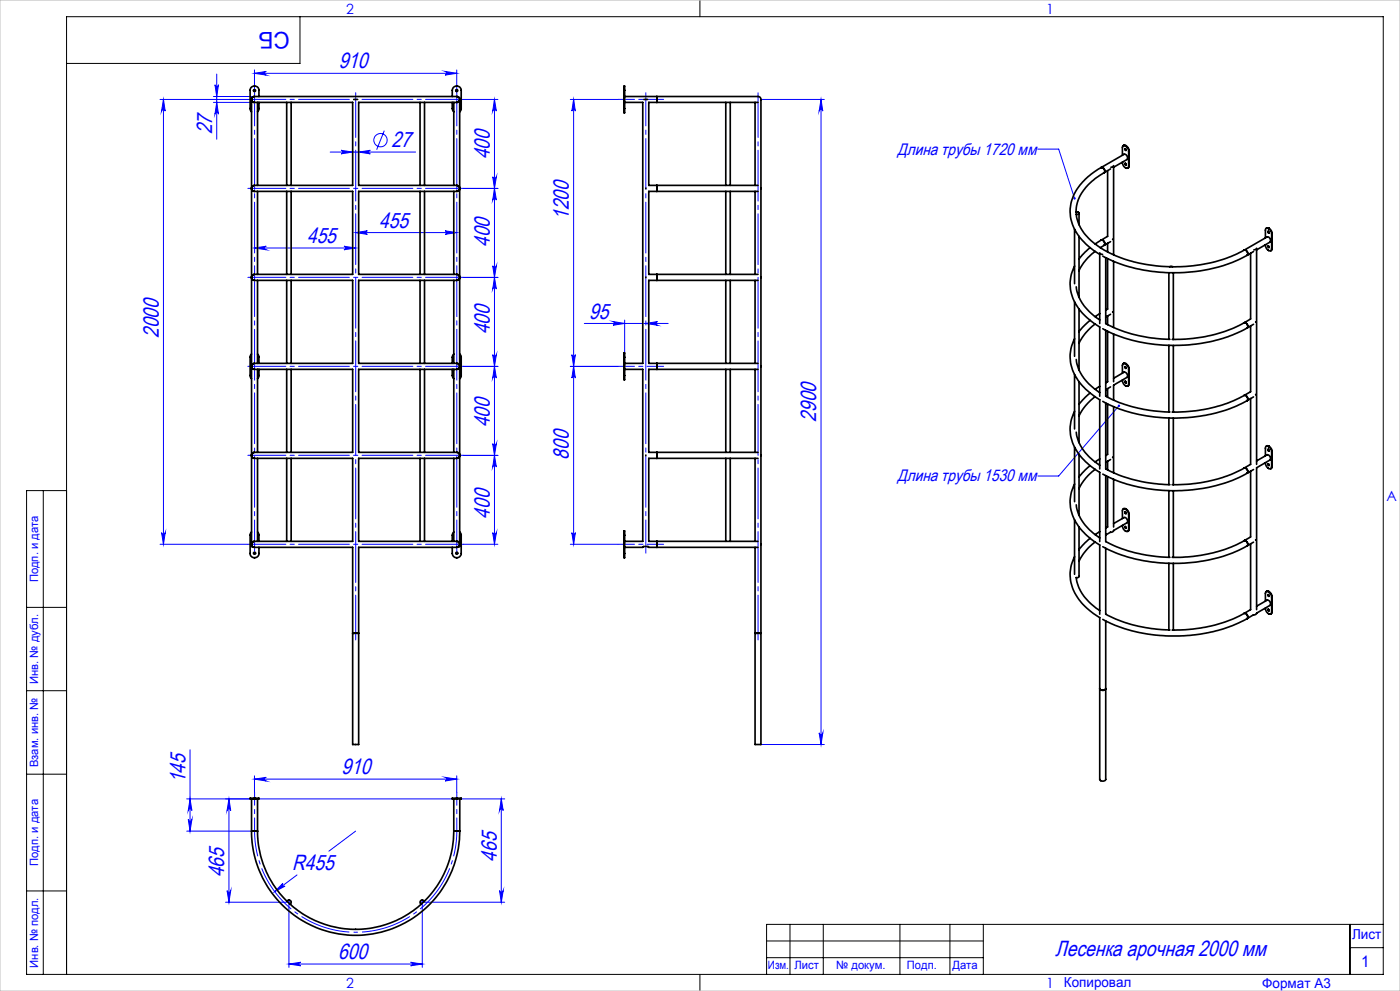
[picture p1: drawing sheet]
<svg xmlns="http://www.w3.org/2000/svg" width="420mm" height="297mm" viewBox="0 0 420 297" stroke-linecap="round" stroke-linejoin="round" font-family="sans-serif">
<g fill="none" stroke="#00f" stroke-width=".3">
<path d="M48 29.8h28.3M49 29.8l.6 3.5a.55 .55 0 0 0-.6-.5 .55 .55 0 0 0-.5 .5zM49 29.8v133.3M64 28.9h12.3M64 30.7h12.3M64.5 25.4a.53 .53 0 0 0 .5 .5 .53 .53 0 0 0 .5-.5l-.5 3.5zM65 22.2v19.5M65 30.7l.5 3.5a.53 .53 0 0 0-.5-.5 .53 .53 0 0 0-.5 .5zM76.3 21v6.8M76.3 22h60.7M76.3 22l3.6-.6a.55 .55 0 0 0-.6 .6 .55 .55 0 0 0 .6 .5zM115.3 39.2l-2.3 5.7"/>
<path d="M133.5 21.4l3.5 .6-3.5 .5a.55 .55 0 0 0 .5-.5 .55 .55 0 0 0-.5-.6zM137 21v6.8M137 29.8h12.4M148.3 29.8v133.3M148.3 29.8l.6 3.5a.55 .55 0 0 0-.5-.5 .55 .55 0 0 0-.6 .5zM171.1 29.8h14.3M172.1 29.8l.5 3.5a.53 .53 0 0 0-.5-.5 .53 .53 0 0 0-.5 .5zM172.1 29.8v133.3M228.3 29.8h19M246.3 29.8l.5 3.5a.55 .55 0 0 0-.5-.5 .55 .55 0 0 0-.6 .5zM246.3 29.8v193.3M99.1 45.6h25.6"/>
<path d="M102.3 45l3.5 .6-3.5 .5a.53 .53 0 0 0 .5-.5 .53 .53 0 0 0-.5-.6zM107.6 45.6l3.5-.6a.53 .53 0 0 0-.5 .6 .53 .53 0 0 0 .5 .5zM139 56.5h10.4M147.8 53a.55 .55 0 0 0 .6 .5 .55 .55 0 0 0 .5-.5l-.6 3.5zM148.3 56.5l.6 3.5a.55 .55 0 0 0-.5-.5 .55 .55 0 0 0-.6 .5zM311.4 44.7h6.2l4.8 14.8M76.3 74.3h30.4M76.3 74.3l3.6-.5a.53 .53 0 0 0-.6 .5 .53 .53 0 0 0 .6 .6zM103.2 73.8l3.5 .5-3.5 .6a.53 .53 0 0 0 .5-.6 .53 .53 0 0 0-.5-.5zM106.7 69.7h30.3M106.7 69.7l3.5-.5a.53 .53 0 0 0-.5 .5 .53 .53 0 0 0 .5 .5zM133.5 69.2l3.5 .5-3.5 .5a.53 .53 0 0 0 .5-.5 .53 .53 0 0 0-.5-.5z"/>
<path d="M147.8 79.7a.55 .55 0 0 0 .6 .5 .55 .55 0 0 0 .5-.5l-.6 3.4zM139 83.1h10.4M148.3 83.1l.6 3.5a.55 .55 0 0 0-.5-.5 .55 .55 0 0 0-.6 .5zM175.3 96.9h25.1M183.9 96.4l3.5 .5-3.5 .6a.55 .55 0 0 0 .5-.6 .55 .55 0 0 0-.5-.5zM187.4 95.9v9.9M193.7 96.9l3.5-.5a.55 .55 0 0 0-.5 .5 .55 .55 0 0 0 .5 .6zM139 109.8h10.4M147.8 106.3a.55 .55 0 0 0 .6 .5 .55 .55 0 0 0 .5-.5l-.6 3.5zM148.3 109.8l.6 3.5a.55 .55 0 0 0-.5-.5 .55 .55 0 0 0-.6 .5zM171.1 109.8h14.3M171.6 106.3a.53 .53 0 0 0 .5 .5 .53 .53 0 0 0 .5-.5l-.5 3.5z"/>
<path d="M172.1 109.8l.5 3.5a.53 .53 0 0 0-.5-.5 .53 .53 0 0 0-.5 .5zM139 136.5h10.4M147.8 133a.55 .55 0 0 0 .6 .5 .55 .55 0 0 0 .5-.5l-.6 3.5zM148.3 136.5l.6 3.5a.55 .55 0 0 0-.5-.5 .55 .55 0 0 0-.6 .5zM335.7 121.6l-18.1 21.1h-6.2M48.5 159.6a.55 .55 0 0 0 .5 .6 .55 .55 0 0 0 .6-.6l-.6 3.5zM147.8 159.6a.55 .55 0 0 0 .6 .6 .55 .55 0 0 0 .5-.6l-.6 3.5zM171.6 159.6a.53 .53 0 0 0 .5 .6 .53 .53 0 0 0 .5-.6l-.5 3.5zM48 163.1h26.4M139 163.1h10.4M171.1 163.1h14.3M245.7 219.6a.55 .55 0 0 0 .6 .5 .55 .55 0 0 0 .5-.5l-.5 3.5z"/>
<path d="M56 239.4h79.7M57 224.7v24.4M57 239.4l.6 3.5a.55 .55 0 0 0-.6-.5 .55 .55 0 0 0-.5 .5zM68.7 239.4v31M68.7 239.4l.5 3.5a.55 .55 0 0 0-.5-.5 .55 .55 0 0 0-.6 .5zM76.3 232.5v4.9M76.3 233.5h60.7M76.3 233.5l3.6-.5a.55 .55 0 0 0-.6 .5 .55 .55 0 0 0 .6 .6zM133.5 233l3.5 .5-3.5 .6a.55 .55 0 0 0 .5-.6 .55 .55 0 0 0-.5-.5zM137 232.5v4.9M138.4 239.4h13M150.4 239.4l.6 3.5a.55 .55 0 0 0-.6-.5 .55 .55 0 0 0-.5 .5z"/>
<path d="M150.4 239.4v31M228.3 223.1h19M56 249.1h19.5M56.5 245.6a.55 .55 0 0 0 .5 .5 .55 .55 0 0 0 .6-.5l-.6 3.5zM106.7 249.1l-8 6M67.7 270.4h18.2M68.1 266.9a.55 .55 0 0 0 .6 .5 .55 .55 0 0 0 .5-.5l-.5 3.5zM84.9 264.7a.53 .53 0 0 0-.1 .8 .53 .53 0 0 0 .7 .1l-3.1 1.6zM86.6 270.4h.1M86.7 271.1v18.8M86.7 270.3v.2M89.1 262.2l-6.7 5"/>
<path d="M126.6 270.4h.2M126.7 271.1v18.8M126.7 270.3v.2M127.4 270.4h24M149.9 266.9a.55 .55 0 0 0 .5 .5 .55 .55 0 0 0 .6-.5l-.6 3.5zM86.7 288.9h40M86.7 288.9l3.5-.5a.53 .53 0 0 0-.5 .5 .53 .53 0 0 0 .5 .6zM123.2 288.4l3.5 .5-3.5 .6a.53 .53 0 0 0 .5-.6 .53 .53 0 0 0-.5-.5z"/>
<circle cx="114.2" cy="42" r="2"/>
</g>
<path d="M76.4 249.1a30.3 30.3 0 0 0 30.3 30.3 30.3 30.3 0 0 0 30.3-30.3" fill="none" stroke="#00f" stroke-width=".3" stroke-dasharray="15.2 1.3 1.3 1.3" stroke-dashoffset="7.6" stroke-linecap="butt"/>
<path d="M76.4 249.1v-11.7M137 249.1v-11.7" fill="none" stroke="#00f" stroke-width=".3" stroke-dasharray="15.2 1.3 1.3 1.3" stroke-dashoffset="11.3"/>
<path d="M86.6 270.4h-.6M86.7 270.3v-.6M86.7 270.5v.6M86.8 270.4h.6M126.6 270.4h-.6M126.7 270.3v-.6M126.7 270.5v.6M126.8 270.4h.6" fill="none" stroke="#00f" stroke-width=".3" stroke-dasharray="15.2 1.3 1.3 1.3"/>
<path d="M106.7 191.8v-164M227.4 191.8v-164" fill="none" stroke="#00f" stroke-width=".3" stroke-dasharray="15.2 1.3 1.3 1.3" stroke-dashoffset="1.8"/>
<path d="M76.4 165.8v-138M137 165.8v-138M193.8 165.8v-138" fill="none" stroke="#00f" stroke-width=".3" stroke-dasharray="15.2 1.3 1.3 1.3" stroke-dashoffset="5.3"/>
<path d="M185.4 29.8h13.7M185.4 109.8h13.7M185.4 163.1h13.7" fill="none" stroke="#00f" stroke-width=".3" stroke-dasharray="15.2 1.3 1.3 1.3" stroke-dashoffset="10.3"/>
<path d="M76.4 29.8h60.6" fill="none" stroke="#00f" stroke-width=".3" stroke-dasharray="15.2 1.3 1.3 1.3" stroke-dashoffset="5.9"/>
<path d="M74.4 56.5h64.6M74.4 83.1h64.6M74.4 109.8h64.6M74.4 136.5h64.6M74.4 163.1h64.6" fill="none" stroke="#00f" stroke-width=".3" stroke-dasharray="15.2 1.3 1.3 1.3" stroke-dashoffset="3.9"/>
<g fill="none" stroke="#000" stroke-width=".3">
<path d="M90 5v14h-70M210 0v5M13 147v145M20 147h-12v145h407v-287h-395v287M8 182h12M8 207h12M8 232h12M8 267h12M237 277v15M247 277v15M270 277v15M285 277v15"/>
<path d="M295 277v15M405 277v15M415 277h-185v15M210 292v5M230 282h65M230 287h65M405 284h10"/>
</g>
<path d="M0 0h420v297h-420z" fill="none" stroke="#c0c0c0" stroke-width=".3"/>
<g fill="#00f">
<path d="M322.1 59.2l.1 .6h.3l-.1-.3 .1 .3 .2-.1v-.5zM335.4 121.4a.35 .35 0 0 0 .1 .5 .35 .35 0 0 0 .4-.1 .35 .35 0 0 0 0-.4l-.2 .2 .1-.3z"/>
<path d="M103.2 73.8l3.5 .5-3.5 .6a.53 .53 0 0 0 .5-.6 .53 .53 0 0 0-.5-.5zM76.3 74.3l3.6-.5a.53 .53 0 0 0-.6 .5 .53 .53 0 0 0 .6 .6zM133.5 69.2l3.5 .5-3.5 .5a.53 .53 0 0 0 .5-.5 .53 .53 0 0 0-.5-.5zM106.7 69.7l3.5-.5a.53 .53 0 0 0-.5 .5 .53 .53 0 0 0 .5 .5zM193.7 96.9l3.5-.5a.55 .55 0 0 0-.5 .5 .55 .55 0 0 0 .5 .6zM183.9 96.4l3.5 .5-3.5 .6a.55 .55 0 0 0 .5-.6 .55 .55 0 0 0-.5-.5z"/>
<path d="M76.3 22l3.6-.6a.55 .55 0 0 0-.6 .6 .55 .55 0 0 0 .6 .5zM133.5 21.4l3.5 .6-3.5 .5a.55 .55 0 0 0 .5-.5 .55 .55 0 0 0-.5-.6zM102.3 45l3.5 .6-3.5 .5a.53 .53 0 0 0 .5-.5 .53 .53 0 0 0-.5-.6zM107.6 45.6l3.5-.6a.53 .53 0 0 0-.5 .6 .53 .53 0 0 0 .5 .5zM76.3 233.5l3.6-.5a.55 .55 0 0 0-.6 .5 .55 .55 0 0 0 .6 .6zM133.5 233l3.5 .5-3.5 .6a.55 .55 0 0 0 .5-.6 .55 .55 0 0 0-.5-.5zM86.7 288.9l3.5-.5a.53 .53 0 0 0-.5 .5 .53 .53 0 0 0 .5 .6zM123.2 288.4l3.5 .5-3.5 .6a.53 .53 0 0 0 .5-.6 .53 .53 0 0 0-.5-.5zM84.9 264.7l-2.5 2.5 3.1-1.6a.53 .53 0 0 1-.7-.1 .53 .53 0 0 1 .1-.8z"/>
<path d="M68.1 266.9a.55 .55 0 0 0 .6 .5 .55 .55 0 0 0 .5-.5l-.5 3.5zM68.7 239.4l.5 3.5a.55 .55 0 0 0-.5-.5 .55 .55 0 0 0-.6 .5z"/>
<path d="M150.4 239.4l.6 3.5a.55 .55 0 0 0-.6-.5 .55 .55 0 0 0-.5 .5zM149.9 266.9a.55 .55 0 0 0 .5 .5 .55 .55 0 0 0 .6-.5l-.6 3.5z"/>
<path d="M147.8 79.7a.55 .55 0 0 0 .6 .5 .55 .55 0 0 0 .5-.5l-.6 3.4zM148.3 56.5l.6 3.5a.55 .55 0 0 0-.5-.5 .55 .55 0 0 0-.6 .5zM147.8 159.6a.55 .55 0 0 0 .6 .6 .55 .55 0 0 0 .5-.6l-.6 3.5zM148.3 136.5l.6 3.5a.55 .55 0 0 0-.5-.5 .55 .55 0 0 0-.6 .5zM171.6 159.6a.53 .53 0 0 0 .5 .6 .53 .53 0 0 0 .5-.6l-.5 3.5zM172.1 109.8l.5 3.5a.53 .53 0 0 0-.5-.5 .53 .53 0 0 0-.5 .5zM171.6 106.3a.53 .53 0 0 0 .5 .5 .53 .53 0 0 0 .5-.5l-.5 3.5zM172.1 29.8l.5 3.5a.53 .53 0 0 0-.5-.5 .53 .53 0 0 0-.5 .5zM245.7 219.6a.55 .55 0 0 0 .6 .5 .55 .55 0 0 0 .5-.5l-.5 3.5zM246.3 29.8l.5 3.5a.55 .55 0 0 0-.5-.5 .55 .55 0 0 0-.6 .5z"/>
<path d="M148.3 29.8l.6 3.5a.55 .55 0 0 0-.5-.5 .55 .55 0 0 0-.6 .5zM147.8 53a.55 .55 0 0 0 .6 .5 .55 .55 0 0 0 .5-.5l-.6 3.5zM148.3 83.1l.6 3.5a.55 .55 0 0 0-.5-.5 .55 .55 0 0 0-.6 .5zM147.8 106.3a.55 .55 0 0 0 .6 .5 .55 .55 0 0 0 .5-.5l-.6 3.5zM148.3 109.8l.6 3.5a.55 .55 0 0 0-.5-.5 .55 .55 0 0 0-.6 .5zM147.8 133a.55 .55 0 0 0 .6 .5 .55 .55 0 0 0 .5-.5l-.6 3.5zM64.5 25.4a.53 .53 0 0 0 .5 .5 .53 .53 0 0 0 .5-.5l-.5 3.5zM65 30.7l.5 3.5a.53 .53 0 0 0-.5-.5 .53 .53 0 0 0-.5 .5zM49 29.8l.6 3.5a.55 .55 0 0 0-.6-.5 .55 .55 0 0 0-.5 .5zM48.5 159.6a.55 .55 0 0 0 .5 .6 .55 .55 0 0 0 .6-.6l-.6 3.5zM57 239.4l.6 3.5a.55 .55 0 0 0-.6-.5 .55 .55 0 0 0-.5 .5zM56.5 245.6a.55 .55 0 0 0 .5 .5 .55 .55 0 0 0 .6-.5l-.6 3.5z"/>
</g>
<g fill="none" stroke="#000" stroke-width=".5">
<path d="M75.5 29.9v26.5M76.3 30.7h29.5v24.9h-29.5M76.3 28.9h60.7M76.3 28.9a.88 .88 0 0 0-.8 .9 .88 .88 0 0 0 .8 .9M77.3 30.7v24.9M77.7 28.9v-1.8a1.33 1.33 0 0 0-1.3-1.3 1.33 1.33 0 0 0-1.4 1.3v5.6l.5 .8M77.7 30.7v2l-.4 .8M86 30.7v24.9M87.3 30.7v24.9M106.1 29.8h1.2M126 30.7v24.9M127.4 30.7v24.9"/>
<path d="M135.7 28.9v-1.8a1.34 1.34 0 0 1 1.3-1.3 1.34 1.34 0 0 1 1.4 1.3v5.6l-.5 .8M135.7 30.7v1.8l.4 1M136.1 30.7v24.9M137 30.7h-29.4v24.9h29.4M137 28.9a.88 .88 0 0 1 .9 .9 .88 .88 0 0 1-.9 .9M137.9 29.9v26.5M187.2 32.5v1.3h.2v-1.3M187.2 27.1v-1.3h.2v1.3M187.2 27.1v5.4M187.2 32.5h.2M187.2 27.1h.2M187.4 30.7h5.4v78.2h-5.4"/>
<path d="M187.4 28.9h9.7M187.4 27.1v5.4M193.1 29.8h1.2M197.1 28.9h28.9a2.05 2.05 0 0 1 2.3 .7v193.5h-1.8v-59.1M197.1 30.7h30.3M197.1 28.9v1.8M197.1 30.7h-2.5v24.9h2.5M217.7 30.7v24.9M219.1 30.7v24.9M226.5 30.7v24.9M75.5 56.5v26.6M76.3 57.4h29.5v24.8h-29.5"/>
<path d="M76.3 55.6a.9 .9 0 0 0-.8 .9 .9 .9 0 0 0 .8 .9M77.3 57.4v24.8M86 57.4v24.8M87.3 57.4v24.8M126 57.4v24.8M127.4 57.4v24.8M136.1 57.4v24.8M137 57.4h-29.4v24.8h29.4M137 55.6a.9 .9 0 0 1 .9 .9 .9 .9 0 0 1-.9 .9M137.9 56.5v26.6M193.7 56.4v.1M197.1 57.4h30.3"/>
<path d="M197.1 55.6h30.3M197.1 55.6v1.8M197.1 57.4h-2.5v24.8h2.5M217.7 57.4v24.8M219.1 57.4v24.8M226.5 57.4v24.8M330.4 50.2a17.2 17.2 0 0 0-9.2 11.3 13.5 13.5 0 0 0 5.8 12.7l2.9 2v20.8M330.4 50.2a1.07 1.07 0 0 1 1 1.3l-.1 .2M330.4 50.2l6.8-4a1.04 1.04 0 0 1 1 1.4l-4.1 2.5v26.3M331.3 51.7a15 15 0 0 0-8.4 10.8 13 13 0 0 0 6.8 11.4 43.2 43.2 0 0 0 27.5 5.8 41.3 41.3 0 0 0 16.1-4.7M332.3 51.1v19.7l-1.9 1.2M333.2 50.6l-1.9 1.1"/>
<path d="M334.1 49.6l-.8 .5M336.7 48.6a1.54 1.54 0 0 0 1.7 1.7l.2-.5M337.5 49l.3 .1v.4zM337.6 43.7l-.5-.1-.3 .4-.1 2.5M337.6 44.6l.3 .4M337.6 48.9l.3 .5M337.6 43.7l.1 .1M337.7 43.8l.7 .7 .2 .8M337.7 43.6l-.7 .1M337.7 43.6l-.1 .1M337.7 43.6l.2 .1M337.9 43.7l.6 .7 .2 .9"/>
<path d="M337.9 43.7l-.2 .1M338.6 45.3v4.5M338.7 49.7l-.4 .7M338.7 45.3v4.4M338.7 45.3h-.1M338.7 49.7l-.1 .1M322.4 79.8a12.1 12.1 0 0 0 2.9 14.6l2.7 2.4 1.9 1.2v20.7M322.4 68.7v16.3M322.8 63.5h.3a.46 .46 0 0 1 .6 .5 .46 .46 0 0 1-.7 .3h-.1M323.7 63.9v3.4M323.7 70.8v18.3M327 74.2l-1.5 1.3-1.8 2.1"/>
<path d="M328.5 75.3a15.4 15.4 0 0 0-4.8 5.8M329.9 75.8l.9 .4M330.4 72l-1.9 1.1M330.4 72a1.07 1.07 0 0 1 1 1.3l-.1 .2M331.3 73.5l-1.2 .7M331.7 77.2v19.8a42.3 42.3 0 0 0 19.3 4.7M332.3 77.5v15.1l-.6 .4M332.3 72.9v2.6M333.2 72.4l-1.9 1.1M333.8 71.7v.1M334.1 78.3v19.8M350.9 79.9h.9"/>
<path d="M373.3 75a1.07 1.07 0 0 1 1 1.3l-.1 .2M373.3 75l6.8-4a1.04 1.04 0 0 1 1 1.4l-4.1 2.5v64.3M374.2 76.5a49 49 0 0 1-35.4 3.5l-4.9-1.7-3.1-1.5M375.2 75.9v19.7l-1.9 1.1M376.1 75.4l-1.9 1.1M377 74.4l-.8 .5M379.6 73.3a1.46 1.46 0 0 0 1.8 1.7l.1-.5M380.4 73.7l.3 .1v.4zM380.5 68.5l-.5-.1-.3 .3-.1 2.6M380.5 69.3l.3 .5M380.5 73.7l.3 .5M380.5 68.5h.1"/>
<path d="M380.6 68.5l.7 .8 .2 .8M380.6 68.4h-.7M380.6 68.4l-.1 .1M380.6 68.4l.2 .1M380.8 68.5l.6 .7 .2 .8M380.8 68.5h-.2M381.5 70.1v4.4M381.6 74.5l-.4 .6M381.6 70l-.1 .1M381.6 74.5h-.1M381.6 70v4.5M75.5 83.2v26.5"/>
<path d="M76.3 84h29.5v24.9h-29.5M76.3 82.2a.9 .9 0 0 0-.8 .9 .9 .9 0 0 0 .8 .9M77.3 84v24.9M86 84v24.9M87.3 84v24.9M126 84v24.9M127.4 84v24.9M136.1 84v24.9M137 84h-29.4v24.9h29.4M137 82.2a.9 .9 0 0 1 .9 .9 .9 .9 0 0 1-.9 .9M137.9 83.2v26.5M193.7 83.1v.1"/>
<path d="M197.1 84h30.3M197.1 82.2h30.3M197.1 82.2v1.8M197.1 84h-2.5v24.9h2.5M217.7 84v24.9M219.1 84v24.9M226.5 84v24.9M322.4 90.5v16.3M322.9 86a14.1 14.1 0 0 0 7 9.9M323.7 92.6v18.3M327 96l-3.3 3.4M328.5 97.1a15.4 15.4 0 0 0-4.8 5.8"/>
<path d="M329.9 94l-1.4 .9M331.7 99v19.7a42.3 42.3 0 0 0 19.3 4.8M332.3 99.3v15.1l-.6 .3M332.3 94.7v2.6M333.2 94.2l-1.5 .8M333.8 93.4v.2M350.7 81.7v20M352 81.7v20M373.3 96.7a43.3 43.3 0 0 1-21.7 5M373.3 96.7a1.07 1.07 0 0 1 1 1.4l-.1 .2M374.2 98.3a48.6 48.6 0 0 1-33.9 3.8l-5.7-1.8-3.8-1.8M375.2 97.7v19.7l-1.9 1.1"/>
<path d="M376.1 97.2l-1.9 1.1M376.7 96.4v.2M75.5 106.1l-.5 .8v5.8l.5 .8M75.5 109.9v26.5M76.3 110.7h29.5v24.9h-29.5M76.3 108.9a.9 .9 0 0 0-.8 .9 .9 .9 0 0 0 .8 .9M77.3 106.1l.4 .8v2M77.3 110.7v24.9M77.7 110.7v2l-.4 .8M86 110.7v24.9M87.3 110.7v24.9M126 110.7v24.9"/>
<path d="M127.4 110.7v24.9M135.7 110.7v1.8l.4 1M136.1 106.1l-.4 1v1.8M136.1 110.7v24.9M137 110.7h-29.4v24.9h29.4M137 108.9a.9 .9 0 0 1 .9 .9 .9 .9 0 0 1-.9 .9M137.9 106.1l.5 .8v5.8l-.5 .8M137.9 109.9v26.5M187.2 112.5v1.3h.2v-1.3M187.2 107.1v-1.3h.2v1.3M187.2 107.1v5.4M187.2 112.5h.2"/>
<path d="M187.2 107.1h.2M187.4 110.7h5.4v51.5h-5.4M187.4 107.1v5.4M197.1 110.7h30.3M197.1 108.9h30.3M197.1 108.9v1.8M197.1 110.7h-2.5v24.9h2.5M217.7 110.7v24.9M219.1 110.7v24.9M226.5 110.7v24.9M322.4 101.5a12.1 12.1 0 0 0 2.9 14.7l1.7 1.6 2.9 2v20.7M322.4 112.3v16.2"/>
<path d="M322.9 107.7a14.1 14.1 0 0 0 7 9.9M323.7 114.4v18.2M327 117.8l-3.3 3.4M328.5 118.9a15.4 15.4 0 0 0-4.8 5.8M329.9 115.8l-1.4 .9M332.3 116.5v2.6M333.2 116l-1.5 .8M334.1 113.4l3.1-1.9a1.05 1.05 0 0 1 .9 1.6l-4 2.3v4.5M334.1 100.1v14.3M336.7 113.9a1.46 1.46 0 0 0 1.8 1.7l.1-.5M337 109h.7M337.5 114.3a.25 .25 0 0 1 .4 .1 .25 .25 0 0 1-.3 .3z"/>
<path d="M337.6 109l-.5-.1-.3 .4-.1 2.5M337.6 109.9l.3 .4M337.6 114.2l.3 .5M337.6 109l.1 .1M337.7 109.1l.7 .8 .2 .8M337.7 109h-.1M337.7 109h.2M337.9 109l.6 .7 .2 .9M337.9 109l-.2 .1M338.6 110.7v4.4M338.7 115l-.4 .7M338.7 110.6v4.4"/>
<path d="M338.7 110.6l-.1 .1M338.7 115l-.1 .1M350.7 103.5v20M352 103.5v20M373.3 118.5a43.3 43.3 0 0 1-21.7 5M373.3 118.5a1.02 1.02 0 0 1 .9 1.5M375.2 119.4v19.8l-1.9 1.1M376.1 119l-1.9 1M376.7 118.2v.2M75.5 136.6v26.5M76.3 137.4h29.5v24.8h-29.5M76.3 135.6a.9 .9 0 0 0-.8 .9 .9 .9 0 0 0 .8 .9"/>
<path d="M77.3 137.4v24.8M86 137.4v24.8M87.3 137.4v24.8M126 137.4v24.8M127.4 137.4v24.8M136.1 137.4v24.8M137 137.4h-29.4v24.8h29.4M137 135.6a.9 .9 0 0 1 .9 .9 .9 .9 0 0 1-.9 .9M137.9 136.6v26.5M193.7 136.4v.2M197.1 137.4h30.3M197.1 135.6h30.3"/>
<path d="M197.1 135.6v1.8M197.1 137.4h-2.5v24.8h2.5M217.7 137.4v24.8M219.1 137.4v24.8M226.5 137.4v24.8M322.4 123.3a12.1 12.1 0 0 0 2.9 14.6l2.2 2 2.4 1.7v20.7M322.4 134v16.4M322.9 129.5a14.1 14.1 0 0 0 7 9.9M323.7 136.1v18.3M327 139.6l-3.3 3.3M329.9 137.5l-1.4 .9M331.7 120.8v19.7a42.9 42.9 0 0 0 19.3 4.8"/>
<path d="M332.3 121.1v15.1l-.6 .3M332.3 138.3v2.5M333.2 137.7l-1.5 .9M333.8 137v.1M334.1 121.9v19.8M350.7 125.3v19.9M352 125.3v20M374.2 120a48.5 48.5 0 0 1-35.4 3.5l-4.2-1.4-3.8-1.8M377 138.1l3.1-1.8a1.05 1.05 0 0 1 .9 1.6l-4 2.3v42.5M379.6 138.7a1.46 1.46 0 0 0 1.8 1.7l.1-.5M379.9 133.7h.7M380.4 139a.25 .25 0 0 1 .4 .2 .25 .25 0 0 1-.3 .2z"/>
<path d="M380.5 133.8l-.5-.1-.3 .4-.1 2.5M380.5 134.7l.3 .4M380.5 139l.3 .4M380.5 133.8l.1 .1M380.6 133.9l.7 .7 .2 .8M380.6 133.7l-.1 .1M380.6 133.7l.2 .1M380.8 133.8l.6 .7 .2 .8M380.8 133.8l-.2 .1M381.5 135.4v4.5M381.6 139.8l-.4 .7M381.6 135.3v4.5"/>
<path d="M381.6 135.3l-.1 .1M381.6 139.8l-.1 .1M75.5 159.5l-.5 .7v5.7a1.32 1.32 0 0 0 1.4 1.2 1.32 1.32 0 0 0 1.3-1.2v-1.9M77.3 159.5l.4 .7v2M136.1 159.5l-.4 .9v1.8M137.9 159.5l.5 .7v5.7a1.34 1.34 0 0 1-1.4 1.2 1.34 1.34 0 0 1-1.3-1.2v-1.9M322.4 145.1a12 12 0 0 0 2.9 14.6l2.7 2.4 1.9 1.2v20.8M322.4 155.8v16.3M322.9 151.3a14.1 14.1 0 0 0 7 9.9M323.7 157.9v14.9l-.8 .3M328.5 140.6a15.4 15.4 0 0 0-4.8 5.8M329.9 159.3l-1.4 .9"/>
<path d="M331.7 142.6v19.7a42.3 42.3 0 0 0 19.3 4.7M332.3 142.8v15.1l-.6 .4M333.2 159.5l-1.5 .8M334.1 156.9l3.1-1.8a1.05 1.05 0 0 1 .9 1.6l-4 2.3M334.1 159l-.3 .4-.7 .1M334.1 143.6v14.3M334.1 159h.1M336.7 157.5a1.46 1.46 0 0 0 1.8 1.6l.1-.4M337.5 157.8l.2 .1 .1 .4-.3-.1zM337.6 152.6l-.5-.1-.3 .3-.1 2.6M337.6 153.4l.3 .5M337.6 157.8l.3 .5"/>
<path d="M337.6 152.6h.1M337.7 152.6l.7 .8 .2 .8M337.7 152.5h-.7M337.7 152.5l-.1 .1M337.7 152.5l.2 .1M337.9 152.6l.6 .7 .2 .8M337.9 152.6h-.2M338.6 154.2v4.5M338.7 158.6l-.4 .6M338.7 154.1l-.1 .1M338.7 158.6l-.1 .1M338.7 154.1v4.5"/>
<path d="M350.7 147v20M352 147.1v19.9M373.3 140.3a43.3 43.3 0 0 1-21.7 5M373.3 140.3a1.02 1.02 0 0 1 .9 1.5M374.2 141.8a47.8 47.8 0 0 1-30.8 4.5 39.3 39.3 0 0 1-12.6-4.2M375.2 141.2v19.7l-1.9 1.1M376.1 140.7l-1.9 1.1M75.5 163.2v.6h.2M76.3 164h29.5v59.1h1.8v-59.1h29.4M76.3 162.2a.9 .9 0 0 0-.8 .9 .9 .9 0 0 0 .8 .9M137 162.2a.9 .9 0 0 1 .9 .9 .9 .9 0 0 1-.9 .9M137.9 163.2v.6h-.3"/>
<path d="M187.2 165.9v1.2h.2v-1.2M187.2 160.4v-1.3h.2v1.3M187.2 165.9h.2M187.2 160.4v5.5M187.2 160.4h.2M187.4 164h5.4l.5-.2a1.16 1.16 0 0 1 1.3 .2h2.5M187.4 160.4v5.5M197.1 164h30.3M197.1 162.2h30.3M197.1 162.2v1.8M322.4 166.9a12.1 12.1 0 0 0 2.9 14.6l2.7 2.4 1.9 1.2v48.5a1.03 1.03 0 0 0 1.8 0v-47.5M322.9 173.1a14.1 14.1 0 0 0 7 9.9"/>
<path d="M327 161.3l-1.5 1.3-1.8 2.1M328.5 162.5a15.4 15.4 0 0 0-4.8 5.7M331.7 164.3v19.8a42.3 42.3 0 0 0 19.3 4.7M350.7 168.8v20M352 168.8v20M373.3 162a42.3 42.3 0 0 1-21.7 5M373.3 162a1.02 1.02 0 0 1 .9 1.6M374.2 163.6a48.3 48.3 0 0 1-33.9 3.9l-5-1.6-4.5-2M375.2 163v19.7l-1.9 1.1M376.1 162.5l-1.9 1.1M376.7 161.7v.2M380.5 177.3l-.5-.1-.3 .4-.1 2.6"/>
<path d="M380.5 178.2l.3 .4M380.5 177.3l.1 .1M380.6 177.4l.7 .7 .2 .9M380.6 177.3h-.7M380.6 177.3h-.1M380.6 177.3h.2M380.8 177.3l.6 .8 .2 .8M380.8 177.3l-.2 .1M381.5 179v4.4M381.6 178.9v4.4M381.6 178.9l-.1 .1M105.8 189.8h1.8z"/>
<path d="M226.5 189.8h1.8zM373.3 183.8a43.3 43.3 0 0 1-21.7 5M373.3 183.8a1.07 1.07 0 0 1 1 1.4l-.1 .2M374.2 185.4a48.8 48.8 0 0 1-36.8 3l-2.8-1-3.8-1.8M377 181.7l3.1-1.8a1.05 1.05 0 0 1 .9 1.5l-4 2.4-.3 .4-.7 .1-1.8 1.1M379.6 182.2a1.46 1.46 0 0 0 1.8 1.7l.1-.5M380.4 182.6l.2 .1 .1 .4-.3-.2zM380.5 182.6l.3 .4M381.6 183.3l-.4 .7M381.6 183.3l-.1 .1M329.9 206.4a1.03 1.03 0 0 0 1.8 0 1.03 1.03 0 0 1-1.8 0zM75.5 239.4v9.7"/>
<path d="M76.3 239.2h-1.3v.2h1.3M76.3 239.4h.1M76.3 239.2h.1M76.3 239.2v.2M76.4 239.2h1.3v.2h-1.3M76.4 239.2v.2M77.3 239.4v9.7M136.1 239.4v9.7M136.9 239.2h-1.2v.2h1.2M136.9 239.2v.2M136.9 239.4h.2M136.9 239.2h.2"/>
<path d="M137.1 239.2h1.3v.2h-1.3M137.1 239.2v.2M137.9 239.4v9.7M75.5 249.1a31.2 31.2 0 0 0 31.2 31.2 31.2 31.2 0 0 0 31.2-31.2M75.5 249.1h1.8M77.3 249.1a29.4 29.4 0 0 0 29.4 29.4 29.4 29.4 0 0 0 29.4-29.4M136.1 249.1h1.8M86.1 270.1a.66 .66 0 0 1 1.1-.1 .66 .66 0 0 1-.2 1M127.3 270.1a.67 .67 0 0 0-1.1-.2 .67 .67 0 0 0 .2 1.1"/>
<circle cx="76.4" cy="27.1" r=".3"/>
<circle cx="137" cy="27.1" r=".3"/>
<circle cx="337.6" cy="44.9" r=".26"/>
<circle cx="380.5" cy="69.6" r=".25"/>
<circle cx="337.6" cy="110.2" r=".26"/>
<circle cx="380.5" cy="135" r=".26"/>
<circle cx="337.6" cy="153.8" r=".26"/>
<circle cx="76.4" cy="165.8" r=".3"/>
<circle cx="137" cy="165.8" r=".3"/>
<circle cx="380.5" cy="178.5" r=".26"/>
</g>
<text font-size="6.9" fill="#00f" x="86.9" y="9.4" transform="rotate(-180 86.9 9.4)">СБ</text>
<g font-size="6.6" fill="#00f">
<text x="101.6" y="20.5">910</text>
<text x="63.6" y="40.3" transform="rotate(-90 63.6 40.3)">27</text>
<text x="117.5" y="44.1">27</text>
<text x="147" y="47.7" transform="rotate(-90 147 47.7)">400</text>
<text x="170.7" y="65.9" transform="rotate(-90 170.7 65.9)">1200</text>
<text x="113.8" y="68.3">455</text>
<text x="92.1" y="72.9">455</text>
<text x="147" y="74" transform="rotate(-90 147 74)">400</text>
<text x="176.8" y="95.5">95</text>
<text x="47.6" y="101.2" transform="rotate(-90 47.6 101.2)">2000</text>
<text x="147" y="100.2" transform="rotate(-90 147 100.2)">400</text>
<text x="147" y="128.1" transform="rotate(-90 147 128.1)">400</text>
<text x="244.9" y="126.3" transform="rotate(-90 244.9 126.3)">2900</text>
<text x="170.7" y="137.8" transform="rotate(-90 170.7 137.8)">800</text>
<text x="147" y="155.5" transform="rotate(-90 147 155.5)">400</text>
<text x="102.4" y="232.1">910</text>
<text x="55.6" y="234.8" transform="rotate(-90 55.6 234.8)">145</text>
<text x="67.3" y="263" transform="rotate(-90 67.3 263)">465</text>
<text x="87.7" y="260.8">R455</text>
<text x="149" y="258.2" transform="rotate(-90 149 258.2)">465</text>
<text x="101.4" y="287.5">600</text>
<text x="316.6" y="286.4">Лесенка арочная 2000 мм</text>
</g>
<g font-size="5" fill="#00f">
<text x="269.3" y="46.3">Длина трубы 1720 мм</text>
<text x="269.3" y="144.3">Длина трубы 1530 мм</text>
</g>
<text font-size="4.8" fill="#00f" x="408.3" y="289.7">1</text>
<g font-size="4.2" fill="#00f">
<text x="103.8" y="4.2">2</text>
<text x="313.8" y="4.2">1</text>
<text x="415.9" y="150.2">A</text>
<text x="103.8" y="296.2">2</text>
<text x="313.8" y="296.2">1</text>
</g>
<g font-size="4.1" fill="#00f">
<text x="405.6" y="281.5">Лист</text>
<text x="319.2" y="295.9">Копировал</text>
<text x="378.7" y="296">Формат А3</text>
</g>
<g font-size="3.4" fill="#00f">
<text x="11.4" y="174.5" transform="rotate(-90 11.4 174.5)">Подп. и дата</text>
<text x="11.4" y="205" transform="rotate(-90 11.4 205)">Инв. № дубл.</text>
<text x="11.4" y="229.9" transform="rotate(-90 11.4 229.9)">Взам. инв. №</text>
<text x="11.4" y="259.5" transform="rotate(-90 11.4 259.5)">Подп. и дата</text>
<text x="11.4" y="290" transform="rotate(-90 11.4 290)">Инв. № подл.</text>
<text x="230.4" y="290.4">Изм.</text>
<text x="238.3" y="290.4">Лист</text>
<text x="250.9" y="290.4">№ докум.</text>
<text x="272.1" y="290.4">Подп.</text>
<text x="285.7" y="290.5">Дата</text>
</g>
</svg>
